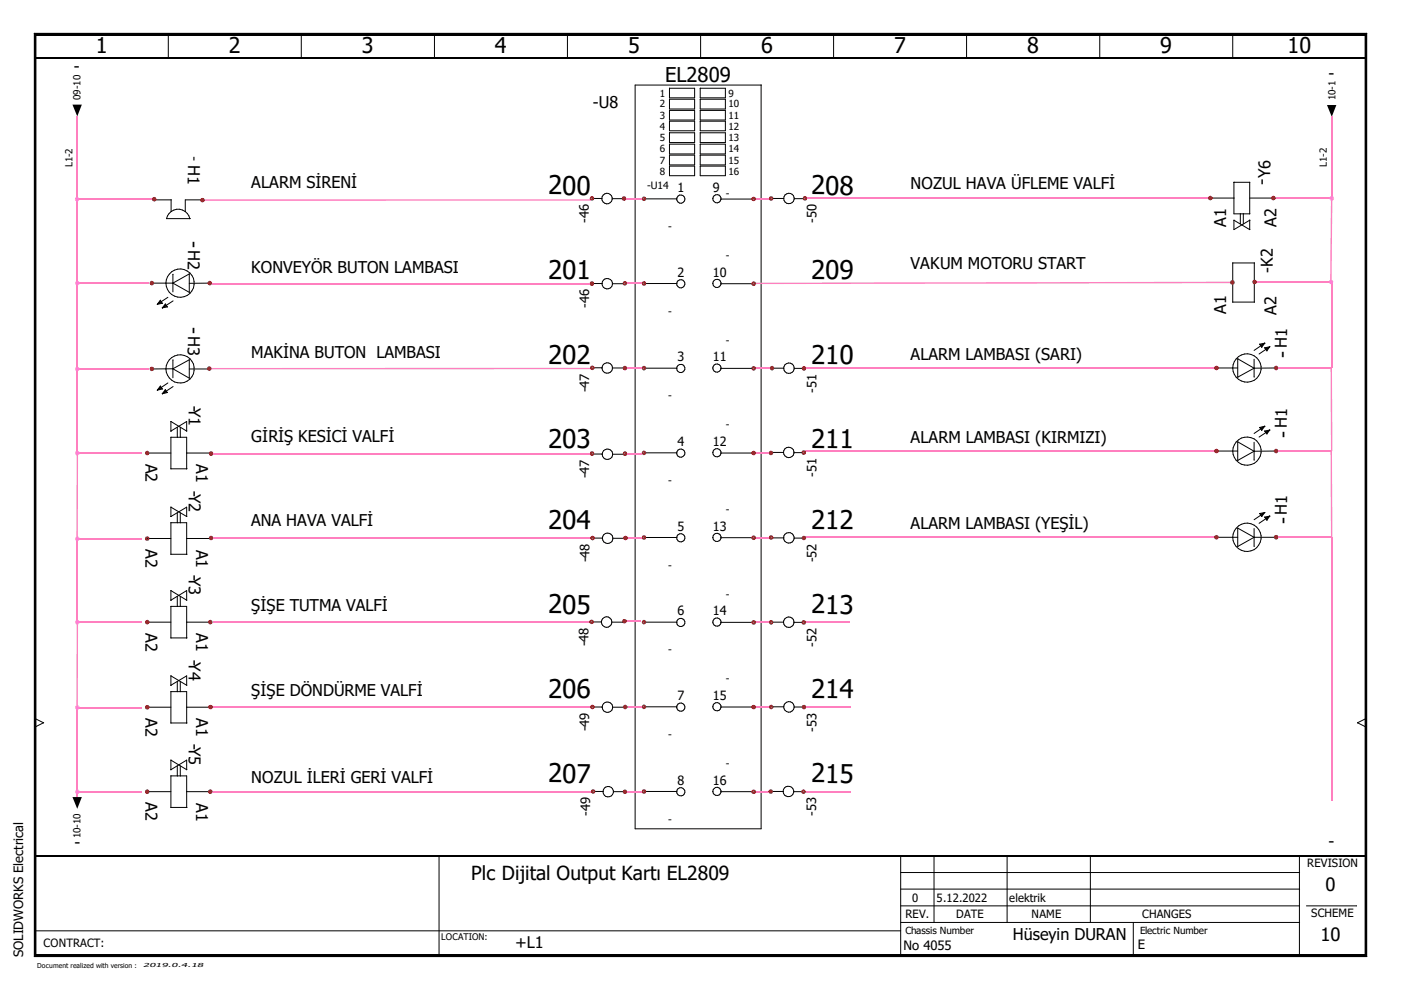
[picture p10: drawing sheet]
<svg xmlns="http://www.w3.org/2000/svg" width="297mm" height="210mm" viewBox="0 0 297 210" stroke-linecap="round" stroke-linejoin="round" font-family="sans-serif">
<path d="M.1 0h296.8v209.8h-296.8z" fill="none" stroke="#fff" stroke-width=".21"/>
<g fill="none" stroke="#000" stroke-width=".21">
<path d="M7.3 7.1l.3 .4zM7.3 7.1h282.5zM7.3 7.1v195.7zM7.3 7.1h282.5v195.7h-282.5zM7.6 7.5h281.8zM7.6 7.5v194.9zM7.6 7.5h281.8v194.9h-281.8zM35.7 7.2v5M63.9 7.2v5M92.2 7.2l-.1 5M120.4 7.2l-.1 5M148.6 7.2l-.1 5"/>
<path d="M161.4 18v157.7h-26.7v-157.7h26.7M176.8 7.2l-.1 5M205 7.2l-.1 5M233.2 7.2v5M261.4 7.2v5M289.4 7.5v194.9zM289.8 7.1l-.4 .4zM289.8 7.1v195.7zM136.7 42.2h6.8M143.5 42.2h.1M151.1 42.1h.1M152.8 42.2h6.8"/>
<path d="M136.7 78.1h6.8M136.7 60.1h6.8M143.5 78.1h.1M143.5 60.2h.1M151.1 78h.1M151.1 60.1h.1M152.8 78.1h6.8M152.8 60.2h6.8M136.7 96h6.8M143.5 96.1h.1M151.1 96h.1M152.8 96.1h6.8"/>
<path d="M136.7 114h6.8M143.5 114h.1M151.1 114h.1M152.8 114h6.8M136.7 131.9h6.8M143.5 132h.1M151.1 131.9h.1M152.8 132h6.8M7.4 154.1h.1M7.4 152.4l1.8 .8M9.2 153.2l-1.8 .9M9.2 153.2h.1"/>
<path d="M136.7 149.9h6.8M143.5 149.9h.1M151.1 149.9h.1M152.8 149.9h6.8M287.8 153.2h.1M287.8 153.2l1.8 .9M289.6 154.1h.1M289.6 152.4l-1.8 .8M136.7 167.8h6.8M143.5 167.9h.1M151.1 167.8h.1M152.8 167.9h6.8"/>
<path d="M7.4 197.4h183.6M93.1 181.5v21.1M191 195.6h84.5M191 192.1h84.5M191 188.5h84.5M191 185h84.5M191 181.5v21.1M198.1 181.5l-.1 14.1M213.6 181.5l-.1 14.1M231.2 181.5v14.1M240.3 195.6v7M275.5 181.5h.1"/>
<path d="M275.5 181.5v21.1M277 192.1h10.6M7.3 202.8h282.5zM7.6 202.4l-.3 .4zM7.6 202.4h281.8zM289.4 202.4l.4 .4z"/>
<circle cx="144.3" cy="42.2" r=".88"/>
<circle cx="152" cy="42.1" r=".88"/>
<circle cx="144.3" cy="78.1" r=".88"/>
<circle cx="144.3" cy="60.2" r=".88"/>
<circle cx="152" cy="78" r=".87"/>
<circle cx="152" cy="60.1" r=".88"/>
<circle cx="144.3" cy="96.1" r=".87"/>
<circle cx="152" cy="96" r=".87"/>
<circle cx="144.3" cy="114" r=".87"/>
<circle cx="152" cy="113.9" r=".87"/>
<circle cx="144.3" cy="132" r=".87"/>
<circle cx="152" cy="131.9" r=".88"/>
<circle cx="144.3" cy="149.9" r=".88"/>
<circle cx="152" cy="149.9" r=".88"/>
<circle cx="144.3" cy="167.9" r=".88"/>
<circle cx="152" cy="167.8" r=".88"/>
</g>
<path d="M7.3 7.3h282.5M7.3 202.6h282.5" fill="none" stroke="#000" stroke-width=".38"/>
<path d="M7.3 7.1l.3 .4zM289.8 7.1l-.4 .4zM7.6 202.4l-.3 .4zM289.4 202.4l.4 .4z" fill="#000"/>
<path d="M7.4 7.1v195.7M7.4 12.2h282.2M289.6 7.1v195.7M7.4 181.5h282.2" fill="none" stroke="#000" stroke-width=".34"/>
<path d="M16.2 167.9h.3v1.1h-.3z" fill-rule="evenodd" fill="#ff7fbf"/>
<g fill="none" stroke="#ff7fbf" stroke-width=".3">
<path d="M132.6 42.2h3.5M160.1 42.1h3.4M170.6 42.1h86.3M16.4 78.2v17.9M45.1 60.1h80.4M132.5 60h3.5M170.8 78h87.1M16.4 96.1h13.7M44.7 96.2h80.8M44.7 114.1h80.6M282.3 113.9v56M45.1 131.9h79.9"/>
<path d="M170.7 131.9h9.6M44.7 149.9h80.6M170.9 149.9h9.5M44.8 167.8h80.6M170.7 167.8h9.6"/>
</g>
<path d="M42.9 42.4h82.4M44.4 78.1h80.8" fill="none" stroke="#ff7fbf" stroke-width=".34"/>
<g fill="none" stroke="#000" stroke-width=".21">
<path d="M141.9 18.7h5.4v2h-5.4zM148.5 18.7h5.3v2h-5.3zM141.9 21h5.4v2.1h-5.4zM141.9 23.4h5.4v2h-5.4zM141.9 25.7h5.4v2h-5.4zM141.9 28.2h5.4v2h-5.4zM141.9 30.6h5.4v2h-5.4zM141.9 32.9h5.4v2.1h-5.4zM141.9 35.2h5.4v2.1h-5.4zM148.5 21h5.3v2.1h-5.3zM148.5 23.4h5.3v2h-5.3zM148.5 25.7h5.3v2h-5.3z"/>
<path d="M148.5 28.2h5.3v2h-5.3zM148.5 30.6h5.3v2h-5.3zM148.5 32.9h5.3v2.1h-5.3zM148.5 35.2h5.3v2.1h-5.3zM282.4 27.3h.1M125.8 42.1h1.8M127.6 42.1h.1M129.8 42.1h2.4M163.8 42.1h2.4M168.4 42.1h1.8M125.8 60.1h1.8M127.6 60.2h.1"/>
<path d="M129.8 60.2h2.4M16.4 167h.1"/>
<circle cx="128.7" cy="42.1" r="1.11"/>
<circle cx="167.3" cy="42.1" r="1.11"/>
<circle cx="128.7" cy="60.2" r="1.11"/>
</g>
<path d="M281.3 22.3h2l-.9 2.5zM15.4 169h2l-1 2.5z" fill="#000"/>
<path d="M160.1 59.9l101.2-.2v.3l-101.2 .2z" fill="#ff7fbf"/>
<g fill="none" stroke="#000" stroke-width=".21">
<path d="M265 38.7v6.6M265 38.7h-3.4v6.6h3.4M256.6 42h5.1M261.6 46.7v2l3.4-2M261.6 46.7h.1M261.6 46.7l3.4 2M263 45.3v2.2M263.6 45.3v2.2M265 42h5M265 46.7v2M265 46.7h.1M265 48.7h.1"/>
<path d="M265.9 55.8v8.3M266 55.8h-4.6v8.3h4.6M125.8 78h1.8M127.6 78h.1M129.9 78h2.3M163.8 78.1h2.4M168.4 78.1h1.8M125.9 96.3h1.8M127.7 96.3h.1M129.9 96.3h2.3M163.8 95.9h2.4M168.4 96h1.8"/>
<path d="M125.9 114.1h1.8M127.7 114.1h.1M129.9 114.1h2.4M163.8 114h2.4M168.4 114.1h1.8M125.7 131.9h1.8M129.7 131.9h2.4M163.8 131.9h2.4M168.4 132h1.8M125.9 149.9h1.8M127.7 149.9h.1M129.9 149.9h2.3"/>
<path d="M163.8 149.9h2.4M168.4 149.9h1.8M126 167.8h1.8M127.8 167.9h.1M130 167.9h2.4M163.7 167.8h2.4M168.3 167.9h1.8"/>
<circle cx="128.7" cy="78" r="1.11"/>
<circle cx="167.3" cy="78.1" r="1.11"/>
<circle cx="128.8" cy="96.3" r="1.11"/>
<circle cx="167.2" cy="95.9" r="1.11"/>
<circle cx="128.8" cy="114.1" r="1.11"/>
<circle cx="167.2" cy="114" r="1.12"/>
<circle cx="128.6" cy="131.9" r="1.11"/>
<circle cx="167.2" cy="131.9" r="1.1"/>
<circle cx="128.8" cy="150" r="1.11"/>
<circle cx="167.3" cy="149.9" r="1.11"/>
<circle cx="128.9" cy="167.8" r="1.11"/>
<circle cx="167.2" cy="167.8" r="1.12"/>
</g>
<g fill="none" stroke="#ff7fbf" stroke-width=".3">
<path d="M266 59.8h16.2M132.5 78h3.5M160 78.1h3.4M132.5 96.2h3.5M160.1 96h3.3M132.6 114.1h3.5M160.1 114h3.4M132.4 131.7h3.5M160.1 131.9h3.4M132.5 149.9h3.6M160.1 149.9h3.4M132.5 167.9h3.5"/>
<path d="M160.1 167.8h3.3"/>
</g>
<path d="M282.2 42h.3l-.2 17.8h-.3z" fill="#ff7fbf"/>
<g fill="none" stroke="#000" stroke-width=".21">
<path d="M16.4 27.2h.1M32.8 42.4h3.5M36.3 42.4v2.4M36.3 44.8l-.4 .5-.6 1.1h5M36.3 44.8a2.53 2.53 0 0 1 4 1.6M36.7 58.2v3.7M36.7 58.2h.1M40.1 58.1v3.9M40.1 58.1h.1M40.1 58.1l-3.4 1.9M42.8 42.4h-3.5v2.4M32.2 60h4.5"/>
<path d="M33.4 64.5h.1M34 63.7l-.6 .8M34 63.7h.1M34 63.7l.4 .6M34.4 65.3h.1M34.4 64.3h.1M34.4 64.3l-1 .2M35 64.5l-.6 .8M35 64.5h.1M35 64.5l.5 .6M35.2 78.2h.1M35.5 65.1h.1"/>
<path d="M35.5 65.1l-1.1 .2M35.6 63l-2.2 1.5M36.7 76.3v3.8M36.7 60l3.4 2M36.7 76.3h.1M36.7 78.2h-4.5M36.7 78.2h.1M36.7 78.2l3.4 2M36.7 63.8l-2.3 1.5M40.1 62h.1M40.1 76.3v3.9M40.1 76.3h.1"/>
<path d="M40.1 76.3l-3.4 1.9M40.1 78.2h4.6M44.7 60l-4.6 .1M257.9 78h4.5M262.4 76.1l3.5 2M262.4 76.1h.1M262.4 76.1v3.9M262.4 80h.1M265.9 76.2v3.7M265.9 78.1h.1M265.9 78.1l-3.5 1.9M267.1 73l.4 .6"/>
<path d="M267.1 73h.1M267.5 73.6h.1M268.1 72.8l-2.2 1.5M268.1 72.8h.1M268.1 72.8l-.6 .8M268.1 72.8l-1 .2M268.1 73.7l.5 .7M268.1 73.7h.1M268.6 74.4h.1M269.2 73.5l-.6 .9M269.2 73.5l-1.1 .2M269.2 73.5h.1"/>
<path d="M269.2 73.5l-2.2 1.6M270.4 78l-4.5 .1M31.2 96.1h5M33.4 82.7h.1M34 81.9l-.6 .8M34 81.9h.1M34 81.9l.4 .6M34.4 83.5h.1M34.4 82.5h.1M34.4 82.5l-1 .2M35 82.6l-.6 .9M35 82.6h.1"/>
<path d="M35 82.6l.5 .6M35.5 83.2h.1M35.5 83.2l-1.1 .3M35.6 81.2l-2.2 1.5M36.2 91.4h.1M36.2 91.4l3.4-2v2M36.2 92.7h3.4v6.7h-3.4zM36.2 89.4v2M36.2 89.4l3.4 2M36.2 89.4h.1M36.7 82l-2.3 1.5M37.6 90.6v2.1"/>
<path d="M38.2 90.6v2.1M39.6 91.4h.1M39.6 96.1h5M40.1 80.2h.1M257.9 95.6h4.5M262.4 93.7v3.9M262.4 93.7l3.5 2M262.4 93.7h.1M262.4 97.6h.1M265.9 93.8v3.7M265.9 95.7h.1M265.9 95.7l-3.5 1.9"/>
<path d="M267.1 90.6l.4 .6M267.1 90.6h.1M267.5 91.2h.1M268.1 90.4l-2.2 1.5M268.1 90.4h.1M268.1 90.4l-.6 .8M268.1 90.4l-1 .2M268.1 91.4l.5 .6M268.1 91.4h.1M268.6 92h.1M269.2 91.2l-.6 .8M269.2 91.2l-1.1 .2"/>
<path d="M269.2 91.2h.1M269.2 91.2l-2.2 1.5M270.4 95.6l-4.5 .1M31.2 114.2h5M36.2 109.5h.1M36.2 109.5l3.4-2v2M36.2 110.8h3.4v6.7h-3.4zM36.2 107.5v2M36.2 107.5l3.4 2M36.2 107.5h.1M37.6 108.7v2.1M38.2 108.7v2.1"/>
<path d="M39.6 109.5h.1M39.6 114.2h5M257.9 113.9h4.5M262.4 112v3.9M262.4 112l3.5 1.9M262.4 112h.1M262.4 115.9h.1M265.9 112.1v3.7M265.9 113.9h4.5M265.9 113.9l-3.5 2M267.1 108.9l.4 .6M267.1 108.9h.1"/>
<path d="M267.5 109.5h.1M268.1 108.7l-2.2 1.5M268.1 108.7h.1M268.1 108.7l-.6 .8M268.1 108.7l-1 .2M268.1 109.6l.5 .7M268.1 109.6h.1M268.6 110.3h.1M269.2 109.4l-.6 .9M269.2 109.4l-1.1 .2M269.2 109.4h.1M269.2 109.4l-2.2 1.6"/>
<path d="M31.2 131.9h5M36.2 127.3l3.4-2.1v2.1M36.2 128.6h3.4v6.7h-3.4zM36.2 125.2v2.1M36.2 127.3h.1M36.2 125.2l3.4 2.1M36.2 125.2h.1M37.6 126.4v2.2M38.2 126.4v2.2M39.6 131.9h5M39.6 127.3h.1M31.2 149.9h5"/>
<path d="M36.2 145.3l3.4-2v2M36.2 146.6h3.4v6.7h-3.4zM36.2 143.3v2M36.2 145.3h.1M36.2 143.3l3.4 2M36.2 143.3h.1M37.6 144.5v2.1M38.2 144.5v2.1M39.6 149.9h5M39.6 145.3h.1M31.2 167.9h5M36.2 163.2l3.4-2v2"/>
<path d="M36.2 164.5h3.4v6.7h-3.4zM36.2 161.2v2M36.2 163.2h.1M36.2 161.2l3.4 2M36.2 161.2h.1M37.6 162.4v2.1M38.2 162.4v2.1M39.6 167.9h5M39.6 163.2h.1"/>
<circle cx="38.2" cy="78.2" r="3"/>
<circle cx="38.2" cy="60" r="3"/>
<circle cx="264.4" cy="78" r="3"/>
<circle cx="264.4" cy="95.7" r="3"/>
<circle cx="264.4" cy="113.9" r="3"/>
</g>
<g fill="#000">
<path d="M15.4 22.2h2l-1 2.5zM34 63.7l.4 .6-.4 .1zM34 63.7v.7l-.6 .1zM35 64.5l.5 .6-.5 .1zM35 64.5v.7l-.6 .1zM267.1 73l.4-.1v.7zM267.5 72.9l.6-.1-.6 .8zM268.1 73.7h.5v.7zM268.6 73.7l.6-.2-.6 .9zM34 81.9l.4 .6-.4 .1zM34 81.9v.7l-.6 .1zM35 82.6l.5 .6-.5 .2z"/>
<path d="M35 82.6v.8l-.6 .1zM267.1 90.6l.4-.1v.7zM267.5 90.5l.6-.1-.6 .8zM268.1 91.4l.5-.1v.7zM268.6 91.3l.6-.1-.6 .8zM267.1 108.9l.4-.1v.7zM267.5 108.8l.6-.1-.6 .8zM268.1 109.6h.5v.7zM268.6 109.6l.6-.2-.6 .9z"/>
</g>
<g fill="none" stroke="#ff7fbf" stroke-width=".3">
<path d="M16.4 24.6v53.6M282.3 24.7v17.3M16.4 42.2h16.3M270.2 42.1h12M282.3 59.8v18.2M16.4 60h15.3M16.4 78.2h15.3M270.5 78h11.8M170.8 95.7h87.1M270.5 95.7h11.8M16.4 114.2v17.8M16.4 114.2h13.7"/>
<path d="M170.8 113.9h87.1M270.5 113.9h11.8M16.4 131.9h13.7M16.4 150v17.9M16.4 150h13.7M16.4 167.9h13.7"/>
</g>
<path d="M282.3 78v35.9" fill="none" stroke="#ff7fbf" stroke-width=".38"/>
<path d="M16.4 96.1v18.1M16.4 132v18" fill="none" stroke="#ff7fbf" stroke-width=".34"/>
<g fill="#ff7fdf">
<path d="M282.7 41.7l.2 .3h-.5z"/>
<path d="M282.4 41.6l.3 .1-.3 .3z"/>
<path d="M282 41.7l.4-.1v.4z"/>
<path d="M282 41.7l.3 .3h-.4z"/>
<path d="M281.9 42l.4 .1-.3 .3z"/>
<path d="M282.3 42.1l.1 .4-.4-.1z"/>
<path d="M282.4 42.1l.3 .3-.3 .1z"/>
<path d="M282.4 42h.5l-.2 .4z"/>
<path d="M282.2 59.7l.3-.3 .2 .4z"/>
<path d="M282.2 59.3l.3 .1-.3 .3z"/>
<path d="M281.9 59.4l.3-.1v.4z"/>
<path d="M281.9 59.4l.2 .4h-.4z"/>
<path d="M281.7 59.8h.4l-.2 .3z"/>
<path d="M282.1 59.8l.1 .5-.3-.2z"/>
<path d="M282.2 59.8l.3 .3-.3 .2z"/>
<path d="M282.2 59.8h.5l-.2 .3z"/>
</g>
<g fill="#a50000">
<path d="M270.6 113.9l.3-.4 .2 .4z"/>
<path d="M270.5 113.4l.4 .1-.3 .4z"/>
<path d="M270.2 113.5l.3-.1v.5z"/>
<path d="M270.2 113.5l.3 .4h-.5z"/>
<path d="M270 113.9l.5 .1-.3 .3z"/>
<path d="M270.5 114v.4l-.3-.1z"/>
<path d="M270.5 114l.4 .3-.4 .1z"/>
<path d="M270.6 113.9h.5l-.2 .4z"/>
<path d="M270.6 95.6l.3-.3 .2 .3z"/>
<path d="M270.5 95.1l.4 .2-.3 .3z"/>
<path d="M270.2 95.3l.3-.2v.5z"/>
<path d="M270.2 95.3l.3 .3h-.5z"/>
<path d="M270 95.6l.5 .1-.3 .3z"/>
<path d="M270.5 95.7v.4l-.3-.1z"/>
<path d="M270.5 95.7l.4 .3-.4 .1z"/>
<path d="M270.6 95.6h.5l-.2 .4z"/>
<path d="M270.6 78l.3-.3 .2 .3z"/>
<path d="M270.5 77.5l.4 .2-.3 .3z"/>
<path d="M270.2 77.7l.3-.2v.5z"/>
<path d="M270.2 77.7l.3 .3h-.5z"/>
<path d="M270 78l.5 .1-.3 .3z"/>
<path d="M270.5 78.1v.4l-.3-.1z"/>
<path d="M270.5 78.1l.4 .3-.4 .1z"/>
<path d="M270.6 78h.5l-.2 .4z"/>
<path d="M270 42l.3-.3 .2 .3z"/>
<path d="M270 41.5l.3 .2-.3 .3z"/>
<path d="M269.6 41.7l.4-.2v.5z"/>
<path d="M269.6 41.7l.3 .3h-.5z"/>
<path d="M269.4 42h.5l-.3 .3z"/>
<path d="M269.9 42l.1 .5-.4-.2z"/>
<path d="M270 42l.3 .3-.3 .2z"/>
<path d="M270 42h.5l-.2 .3z"/>
<path d="M266 59.7l.4-.3 .1 .4z"/>
<path d="M266 59.3l.4 .1-.4 .3z"/>
<path d="M265.6 59.4l.4-.1v.4z"/>
<path d="M265.6 59.4l.3 .4h-.4z"/>
<path d="M265.5 59.8h.5l-.4 .3z"/>
<path d="M265.6 60.1l.4-.3v.5z"/>
<path d="M266 59.8l.4 .3-.4 .2z"/>
<path d="M266 59.8h.5l-.1 .3z"/>
<path d="M261.7 59.5l.1 .4h-.4z"/>
<path d="M261.3 59.4l.4 .1-.4 .4z"/>
<path d="M260.9 59.5l.4-.1v.5z"/>
<path d="M260.9 59.5l.3 .4h-.4z"/>
<path d="M260.8 59.9h.5l-.4 .3z"/>
<path d="M260.9 60.2l.4-.3v.5z"/>
<path d="M261.3 59.9l.4 .3-.4 .2z"/>
<path d="M261.3 59.9h.5l-.1 .3z"/>
<path d="M257.9 113.9l.4-.3 .1 .3z"/>
<path d="M257.9 113.4l.4 .2-.4 .3z"/>
<path d="M257.6 113.6l.3-.2v.5z"/>
<path d="M257.6 113.6l.2 .3h-.4z"/>
<path d="M257.4 113.9l.5 .1-.3 .3z"/>
<path d="M257.6 114.3l.3-.3v.4z"/>
<path d="M257.9 114l.4 .3-.4 .1z"/>
<path d="M257.9 114l.5-.1-.1 .4z"/>
<path d="M257.9 95.6l.4-.3 .1 .3z"/>
<path d="M257.9 95.1l.4 .2-.4 .3z"/>
<path d="M257.6 95.3l.3-.2v.5z"/>
<path d="M257.6 95.3l.2 .3h-.4z"/>
<path d="M257.4 95.6l.5 .1-.3 .3z"/>
<path d="M257.6 96l.3-.3v.4z"/>
<path d="M257.9 95.7l.4 .3-.4 .1z"/>
<path d="M257.9 95.7l.5-.1-.1 .4z"/>
<path d="M257.9 78l.4-.3 .1 .3z"/>
<path d="M257.9 77.5l.4 .2-.4 .3z"/>
<path d="M257.6 77.7l.3-.2v.5z"/>
<path d="M257.6 77.7l.2 .3h-.4z"/>
<path d="M257.4 78l.5 .1-.3 .3z"/>
<path d="M257.6 78.4l.3-.3v.4z"/>
<path d="M257.9 78.1l.4 .3-.4 .1z"/>
<path d="M257.9 78.1l.5-.1-.1 .4z"/>
<path d="M256.7 42l.3-.3 .1 .3z"/>
<path d="M256.6 41.5l.4 .2-.3 .3z"/>
<path d="M256.2 41.7l.4-.2v.5z"/>
<path d="M256.2 41.7l.4 .3h-.5z"/>
<path d="M256.1 42h.5l-.4 .3z"/>
<path d="M256.2 42.3l.4-.3v.5z"/>
<path d="M256.6 42l.4 .3-.4 .2z"/>
<path d="M256.7 42h.4l-.1 .3z"/>
<path d="M170.7 42l.3-.3 .2 .4z"/>
<path d="M170.6 41.6l.4 .1-.3 .3z"/>
<path d="M170.3 41.7l.3-.1v.4z"/>
<path d="M170.3 41.7l.3 .4h-.4z"/>
<path d="M170.2 42.1h.4l-.3 .3z"/>
<path d="M170.3 42.4l.3-.3v.4z"/>
<path d="M170.6 42.1l.4 .3-.4 .1z"/>
<path d="M170.7 42.1h.5l-.2 .3z"/>
<path d="M170.5 78.1l.3-.3 .1 .3z"/>
<path d="M170.5 77.6l.3 .2-.3 .3z"/>
<path d="M170.1 77.8l.4-.2v.5z"/>
<path d="M170.1 77.8l.3 .3h-.4z"/>
<path d="M170 78.1h.4l-.3 .3z"/>
<path d="M170.1 78.4l.4-.3v.5z"/>
<path d="M170.5 78.1l.3 .3-.3 .2z"/>
<path d="M170.5 78.1h.4l-.1 .3z"/>
<path d="M170.5 149.9l.3-.3 .1 .3z"/>
<path d="M170.5 149.4l.3 .2-.3 .3z"/>
<path d="M170.1 149.6l.4-.2v.5z"/>
<path d="M170.1 149.6l.3 .3h-.4z"/>
<path d="M170 149.9h.4l-.3 .4z"/>
<path d="M170.4 149.9l.1 .5-.4-.1z"/>
<path d="M170.5 149.9l.3 .4-.3 .1z"/>
<path d="M170.5 149.9h.4l-.1 .4z"/>
<path d="M170.8 113.7l.1 .4h-.4z"/>
<path d="M170.4 113.6l.4 .1-.3 .3z"/>
<path d="M170.1 113.7l.3-.1v.4z"/>
<path d="M170.1 113.7l.3 .4h-.5z"/>
<path d="M169.9 114.1h.5l-.3 .3z"/>
<path d="M170.4 114.1v.5l-.3-.2z"/>
<path d="M170.4 114.1l.4 .3-.4 .2z"/>
<path d="M170.5 114.1h.4l-.1 .3z"/>
<path d="M170.4 95.9l.4-.3 .1 .4z"/>
<path d="M170.4 95.5l.4 .1-.4 .3z"/>
<path d="M170 95.6l.4-.1v.4z"/>
<path d="M170 95.6l.3 .4h-.4z"/>
<path d="M169.9 96h.5l-.4 .3z"/>
<path d="M170 96.3l.4-.3v.5z"/>
<path d="M170.4 96l.4 .3-.4 .2z"/>
<path d="M170.4 96h.5l-.1 .3z"/>
<path d="M170.4 131.9l.4-.3 .1 .4z"/>
<path d="M170.4 131.4l.4 .2-.4 .3z"/>
<path d="M170 131.6l.4-.2v.5z"/>
<path d="M170 131.6l.4 .3-.5 .1z"/>
<path d="M169.9 132h.5l-.4 .3z"/>
<path d="M170.4 132v.5l-.4-.2z"/>
<path d="M170.4 132l.4 .3-.4 .2z"/>
<path d="M170.4 132h.5l-.1 .3z"/>
<path d="M170.7 167.5l.2 .4h-.5z"/>
<path d="M170.3 167.3l.4 .2-.3 .3z"/>
<path d="M170 167.5l.3-.2v.5z"/>
<path d="M170 167.5l.3 .4h-.5z"/>
<path d="M169.8 167.9h.5l-.3 .3z"/>
<path d="M170.3 167.9v.5l-.3-.2z"/>
<path d="M170.3 167.9l.4 .3-.4 .2z"/>
<path d="M170.4 167.9h.5l-.2 .3z"/>
<path d="M163.7 78l.3-.3 .2 .4z"/>
<path d="M163.7 77.6l.3 .1-.3 .3z"/>
<path d="M163.3 77.7l.4-.1v.4z"/>
<path d="M163.3 77.7l.4 .3-.5 .1z"/>
<path d="M163.2 78.1h.5l-.4 .3z"/>
<path d="M163.3 78.4l.4-.3v.5z"/>
<path d="M163.7 78.1l.3 .3-.3 .2z"/>
<path d="M163.7 78.1h.5l-.2 .3z"/>
<path d="M163.6 42l.3-.3 .1 .4z"/>
<path d="M163.5 41.6l.4 .1-.3 .3z"/>
<path d="M163.1 41.7l.4-.1v.4z"/>
<path d="M163.1 41.7l.4 .4h-.5z"/>
<path d="M163 42.1h.5l-.4 .3z"/>
<path d="M163.1 42.4l.4-.3v.5z"/>
<path d="M163.5 42.1l.4 .3-.4 .2z"/>
<path d="M163.6 42.1h.4l-.1 .3z"/>
<path d="M163.5 149.9l.4-.3 .1 .3z"/>
<path d="M163.5 149.4l.4 .2-.4 .3z"/>
<path d="M163.1 149.6l.4-.2v.5z"/>
<path d="M163.1 149.6l.4 .3h-.5z"/>
<path d="M163 149.9h.5l-.4 .3z"/>
<path d="M163.1 150.2l.4-.3v.5z"/>
<path d="M163.5 149.9l.4 .3-.4 .2z"/>
<path d="M163.5 149.9h.5l-.1 .3z"/>
<path d="M163.5 113.9l.3-.3 .2 .4z"/>
<path d="M163.5 113.5l.3 .1-.3 .3z"/>
<path d="M163.1 113.6l.4-.1v.4z"/>
<path d="M163.1 113.6l.3 .4h-.4z"/>
<path d="M163 114h.4l-.3 .3z"/>
<path d="M163.4 114l.1 .5-.4-.2z"/>
<path d="M163.5 114l.3 .3-.3 .2z"/>
<path d="M163.5 114h.5l-.2 .3z"/>
<path d="M163.8 131.6l.2 .4h-.5z"/>
<path d="M163.5 131.4l.3 .2-.3 .3z"/>
<path d="M163.1 131.6l.4-.2v.5z"/>
<path d="M163.1 131.6l.3 .4h-.4z"/>
<path d="M163 132h.4l-.3 .3z"/>
<path d="M163.4 132l.1 .5-.4-.2z"/>
<path d="M163.5 132l.3 .3-.3 .2z"/>
<path d="M163.5 132h.5l-.2 .3z"/>
<path d="M163.5 96l.3-.3 .2 .3z"/>
<path d="M163.4 95.5l.4 .2-.3 .3z"/>
<path d="M163.1 95.7l.3-.2v.5z"/>
<path d="M163.1 95.7l.3 .3h-.4z"/>
<path d="M163 96l.4 .1-.3 .3z"/>
<path d="M163.4 96.1v.4l-.3-.1z"/>
<path d="M163.4 96.1l.4 .3-.4 .1z"/>
<path d="M163.5 96h.5l-.2 .4z"/>
<path d="M163.7 167.5l.2 .3h-.5z"/>
<path d="M163.4 167.3l.3 .2-.3 .3z"/>
<path d="M163.1 167.5l.3-.2v.5z"/>
<path d="M163.1 167.5l.3 .3h-.5z"/>
<path d="M162.9 167.8l.5 .1-.3 .3z"/>
<path d="M163.4 167.9v.4l-.3-.1z"/>
<path d="M163.4 167.9l.3 .3-.3 .1z"/>
<path d="M163.4 167.8h.5l-.2 .4z"/>
<path d="M159.8 167.9l.3-.4 .2 .4z"/>
<path d="M159.8 167.4l.3 .1-.3 .4z"/>
<path d="M159.4 167.5l.4-.1v.4z"/>
<path d="M159.4 167.5l.4 .4h-.5z"/>
<path d="M159.3 167.9h.5l-.4 .3z"/>
<path d="M159.8 167.9v.5l-.4-.2z"/>
<path d="M159.8 167.9l.3 .3-.3 .2z"/>
<path d="M159.8 167.9h.5l-.2 .3z"/>
<path d="M159.8 149.9l.3-.3 .2 .3z"/>
<path d="M159.8 149.4l.3 .2-.3 .3z"/>
<path d="M159.4 149.6l.4-.2v.5z"/>
<path d="M159.4 149.6l.4 .3h-.5z"/>
<path d="M159.3 149.9h.5l-.4 .4z"/>
<path d="M159.8 149.9v.5l-.4-.1z"/>
<path d="M159.8 149.9l.3 .4-.3 .1z"/>
<path d="M159.8 149.9h.5l-.2 .4z"/>
<path d="M159.8 131.9l.3-.3 .2 .4z"/>
<path d="M159.8 131.4l.3 .2-.3 .3z"/>
<path d="M159.4 131.6l.4-.2v.5z"/>
<path d="M159.4 131.6l.4 .3-.5 .1z"/>
<path d="M159.3 132h.5l-.4 .3z"/>
<path d="M159.8 132v.5l-.4-.2z"/>
<path d="M159.8 132l.3 .3-.3 .2z"/>
<path d="M159.8 132h.5l-.2 .3z"/>
<path d="M159.8 114l.3-.3 .2 .3z"/>
<path d="M159.8 113.5l.3 .2-.3 .3z"/>
<path d="M159.4 113.7l.4-.2v.5z"/>
<path d="M159.4 113.7l.4 .3h-.5z"/>
<path d="M159.3 114h.5l-.4 .3z"/>
<path d="M159.4 114.3l.4-.3v.5z"/>
<path d="M159.8 114l.3 .3-.3 .2z"/>
<path d="M159.8 114h.5l-.2 .3z"/>
<path d="M159.8 96l.3-.3 .2 .4z"/>
<path d="M159.8 95.5l.3 .2-.3 .3z"/>
<path d="M159.4 95.7l.4-.2v.5z"/>
<path d="M159.4 95.7l.4 .3-.5 .1z"/>
<path d="M159.3 96.1h.5l-.4 .3z"/>
<path d="M159.4 96.4l.4-.3v.5z"/>
<path d="M159.8 96.1l.3 .3-.3 .2z"/>
<path d="M159.8 96.1h.5l-.2 .3z"/>
<path d="M159.8 78.1l.3-.3 .2 .3z"/>
<path d="M159.8 77.6l.3 .2-.3 .3z"/>
<path d="M159.4 77.8l.4-.2v.5z"/>
<path d="M159.4 77.8l.4 .3h-.5z"/>
<path d="M159.3 78.1h.5l-.4 .3z"/>
<path d="M159.4 78.4l.4-.3v.5z"/>
<path d="M159.8 78.1l.3 .3-.3 .2z"/>
<path d="M159.8 78.1h.5l-.2 .3z"/>
<path d="M159.8 60.1l.3-.3 .2 .4z"/>
<path d="M159.8 59.6l.3 .2-.3 .3z"/>
<path d="M159.4 59.8l.4-.2v.5z"/>
<path d="M159.4 59.8l.3 .4h-.4z"/>
<path d="M159.3 60.2h.5l-.4 .3z"/>
<path d="M159.4 60.5l.4-.3v.5z"/>
<path d="M159.8 60.2l.3 .3-.3 .2z"/>
<path d="M159.8 60.2h.5l-.2 .3z"/>
<path d="M159.8 42.2l.3-.4 .2 .4z"/>
<path d="M159.8 41.7l.3 .1-.3 .4z"/>
<path d="M159.4 41.8l.4-.1v.5z"/>
<path d="M159.4 41.8l.3 .4h-.4z"/>
<path d="M159.3 42.2h.5l-.4 .3z"/>
<path d="M159.4 42.5l.4-.3v.5z"/>
<path d="M159.8 42.2l.3 .3-.3 .2z"/>
<path d="M159.8 42.2h.5l-.2 .3z"/>
<path d="M136.6 167.8l.3-.3 .1 .3z"/>
<path d="M136.5 167.3l.4 .2-.3 .3z"/>
<path d="M136.2 167.5l.3-.2v.5z"/>
<path d="M136.2 167.5l.3 .3h-.4z"/>
<path d="M136.1 167.8l.4 .1-.3 .3z"/>
<path d="M136.5 167.9v.4l-.3-.1z"/>
<path d="M136.5 167.9l.4 .3-.4 .1z"/>
<path d="M136.6 167.8h.4l-.1 .4z"/>
<path d="M136.6 149.8l.3-.3 .1 .4z"/>
<path d="M136.5 149.4l.4 .1-.3 .3z"/>
<path d="M136.2 149.5l.3-.1v.4z"/>
<path d="M136.2 149.5l.3 .4h-.4z"/>
<path d="M136.1 149.9h.4l-.3 .3z"/>
<path d="M136.5 149.9v.5l-.3-.2z"/>
<path d="M136.5 149.9l.4 .3-.4 .2z"/>
<path d="M136.6 149.9h.4l-.1 .3z"/>
<path d="M136.6 131.9l.3-.3 .1 .3z"/>
<path d="M136.5 131.4l.4 .2-.3 .3z"/>
<path d="M136.2 131.6l.3-.2v.5z"/>
<path d="M136.2 131.6l.3 .3h-.4z"/>
<path d="M136.1 131.9l.4 .1-.3 .2z"/>
<path d="M136.5 132v.4l-.3-.2z"/>
<path d="M136.5 132l.4 .2-.4 .2z"/>
<path d="M136.6 131.9h.4l-.1 .3z"/>
<path d="M136.6 113.9l.3-.3 .1 .4z"/>
<path d="M136.5 113.5l.4 .1-.3 .3z"/>
<path d="M136.2 113.6l.3-.1v.4z"/>
<path d="M136.2 113.6l.3 .4h-.4z"/>
<path d="M136.1 114h.4l-.3 .3z"/>
<path d="M136.5 114v.5l-.3-.2z"/>
<path d="M136.5 114l.4 .3-.4 .2z"/>
<path d="M136.6 114h.4l-.1 .3z"/>
<path d="M136.6 96l.3-.3 .1 .3z"/>
<path d="M136.5 95.5l.4 .2-.3 .3z"/>
<path d="M136.2 95.7l.3-.2v.5z"/>
<path d="M136.2 95.7l.3 .3h-.4z"/>
<path d="M136.1 96l.4 .1-.3 .3z"/>
<path d="M136.5 96.1v.4l-.3-.1z"/>
<path d="M136.5 96.1l.4 .3-.4 .1z"/>
<path d="M136.6 96h.4l-.1 .4z"/>
<path d="M136.6 78l.3-.3 .1 .4z"/>
<path d="M136.5 77.6l.4 .1-.3 .3z"/>
<path d="M136.2 77.7l.3-.1v.4z"/>
<path d="M136.2 77.7l.3 .4h-.4z"/>
<path d="M136.1 78.1h.4l-.3 .3z"/>
<path d="M136.5 78.1v.5l-.3-.2z"/>
<path d="M136.5 78.1l.4 .3-.4 .2z"/>
<path d="M136.6 78.1h.4l-.1 .3z"/>
<path d="M136.6 60.1l.3-.4 .1 .4z"/>
<path d="M136.5 59.6l.4 .1-.3 .4z"/>
<path d="M136.2 59.7l.3-.1v.5z"/>
<path d="M136.2 59.7l.3 .4h-.4z"/>
<path d="M136.1 60.1h.4l-.3 .4z"/>
<path d="M136.5 60.1v.5l-.3-.1z"/>
<path d="M136.5 60.2l.4 .3-.4 .1z"/>
<path d="M136.6 60.1h.4l-.1 .4z"/>
<path d="M136.6 42.1l.3-.3 .1 .4z"/>
<path d="M136.5 41.7l.4 .1-.3 .3z"/>
<path d="M136.2 41.8l.3-.1v.4z"/>
<path d="M136.2 41.8l.3 .4h-.4z"/>
<path d="M136.1 42.2h.4l-.3 .3z"/>
<path d="M136.5 42.2v.4l-.3-.1z"/>
<path d="M136.5 42.2l.4 .3-.4 .1z"/>
<path d="M136.6 42.2h.4l-.1 .3z"/>
<path d="M132.6 114l.4-.3 .1 .3z"/>
<path d="M132.6 113.6l.4 .1-.4 .3z"/>
<path d="M132.2 113.7l.4-.1v.4z"/>
<path d="M132.2 113.7l.4 .3h-.5z"/>
<path d="M132.1 114l.5 .1-.4 .3z"/>
<path d="M132.6 114.1v.5l-.4-.2z"/>
<path d="M132.6 114.1l.4 .3-.4 .2z"/>
<path d="M132.6 114.1l.5-.1-.1 .4z"/>
<path d="M132.6 149.9l.3-.3 .2 .3z"/>
<path d="M132.5 149.4l.4 .2-.3 .3z"/>
<path d="M132.2 149.6l.3-.2v.5z"/>
<path d="M132.2 149.6l.3 .3h-.5z"/>
<path d="M132 149.9h.5l-.3 .3z"/>
<path d="M132.5 149.9v.5l-.3-.2z"/>
<path d="M132.5 149.9l.4 .3-.4 .2z"/>
<path d="M132.6 149.9h.5l-.2 .3z"/>
<path d="M132.5 96.1l.4-.3 .1 .4z"/>
<path d="M132.5 95.7l.4 .1-.4 .3z"/>
<path d="M132.2 95.8l.3-.1v.4z"/>
<path d="M132.2 95.8l.3 .4h-.5z"/>
<path d="M132 96.2h.5l-.3 .4z"/>
<path d="M132.5 96.2v.5l-.3-.1z"/>
<path d="M132.5 96.2l.4 .4-.4 .1z"/>
<path d="M132.5 96.2h.5l-.1 .4z"/>
<path d="M132.8 167.5l.2 .4h-.5z"/>
<path d="M132.5 167.4l.3 .1-.3 .4z"/>
<path d="M132.2 167.5l.3-.1v.4z"/>
<path d="M132.2 167.5l.3 .4h-.5z"/>
<path d="M132 167.9h.5l-.3 .3z"/>
<path d="M132.5 167.9v.5l-.3-.2z"/>
<path d="M132.5 167.9l.3 .3-.3 .2z"/>
<path d="M132.5 167.9h.5l-.2 .3z"/>
<path d="M132.5 78l.3-.3 .2 .4z"/>
<path d="M132.5 77.6l.3 .1-.3 .3z"/>
<path d="M132.1 77.7l.4-.1v.4z"/>
<path d="M132.1 77.7l.3 .4h-.4z"/>
<path d="M132 78.1h.5l-.4 .3z"/>
<path d="M132.5 78.1v.4l-.4-.1z"/>
<path d="M132.5 78.1l.3 .3-.3 .1z"/>
<path d="M132.5 78.1h.5l-.2 .3z"/>
<path d="M132.5 60l.3-.3 .2 .4z"/>
<path d="M132.5 59.6l.3 .1-.3 .3z"/>
<path d="M132.1 59.7l.4-.1v.4z"/>
<path d="M132.1 59.7l.3 .4h-.4z"/>
<path d="M132 60.1h.4l-.3 .3z"/>
<path d="M132.4 60.1l.1 .5-.4-.2z"/>
<path d="M132.5 60.1l.3 .3-.3 .2z"/>
<path d="M132.5 60.1h.5l-.2 .3z"/>
<path d="M132.4 131.7l.4-.3 .1 .3z"/>
<path d="M132.4 131.2l.4 .2-.4 .3z"/>
<path d="M132 131.4l.4-.2v.5z"/>
<path d="M132 131.4l.4 .3h-.5z"/>
<path d="M131.9 131.7h.5l-.4 .4z"/>
<path d="M132.4 131.7v.5l-.4-.1z"/>
<path d="M132.4 131.8l.4 .3-.4 .1z"/>
<path d="M132.4 131.7h.5l-.1 .4z"/>
<path d="M132.3 42.1l.4-.4 .1 .4z"/>
<path d="M132.3 41.6l.4 .1-.4 .4z"/>
<path d="M131.9 41.7l.4-.1v.4z"/>
<path d="M131.9 41.7l.3 .4h-.4z"/>
<path d="M131.8 42.1h.4l-.3 .4z"/>
<path d="M132.2 42.1l.1 .5-.4-.1z"/>
<path d="M132.3 42.1l.4 .4-.4 .1z"/>
<path d="M132.3 42.1h.5l-.1 .4z"/>
<path d="M125.8 167.8l.3-.3 .2 .3z"/>
<path d="M125.8 167.3l.3 .2-.3 .3z"/>
<path d="M125.4 167.5l.4-.2v.5z"/>
<path d="M125.4 167.5l.3 .3h-.4z"/>
<path d="M125.3 167.8l.4 .1-.3 .2z"/>
<path d="M125.7 167.9l.1 .4-.4-.2z"/>
<path d="M125.8 167.9l.3 .2-.3 .2z"/>
<path d="M125.8 167.8h.5l-.2 .3z"/>
<path d="M126 113.7l.1 .4h-.4z"/>
<path d="M125.6 113.6l.4 .1-.3 .3z"/>
<path d="M125.3 113.7l.3-.1v.4z"/>
<path d="M125.3 113.7l.3 .4h-.5z"/>
<path d="M125.1 114.1h.5l-.3 .3z"/>
<path d="M125.6 114.1v.5l-.3-.2z"/>
<path d="M125.6 114.1l.4 .3-.4 .2z"/>
<path d="M125.7 114.1h.4l-.1 .3z"/>
<path d="M125.9 149.5l.2 .4h-.5z"/>
<path d="M125.6 149.4l.3 .1-.3 .4z"/>
<path d="M125.3 149.5l.3-.1v.5z"/>
<path d="M125.3 149.5l.3 .4h-.5z"/>
<path d="M125.1 149.9h.5l-.3 .3z"/>
<path d="M125.6 149.9v.5l-.3-.2z"/>
<path d="M125.6 149.9l.3 .3-.3 .2z"/>
<path d="M125.6 149.9h.5l-.2 .3z"/>
<path d="M125.6 77.9l.3-.3 .2 .4z"/>
<path d="M125.6 77.5l.3 .1-.3 .3z"/>
<path d="M125.2 77.6l.4-.1v.4z"/>
<path d="M125.2 77.6l.4 .3-.5 .1z"/>
<path d="M125.1 78h.5l-.4 .3z"/>
<path d="M125.2 78.3l.4-.3v.5z"/>
<path d="M125.6 78l.3 .3-.3 .2z"/>
<path d="M125.6 78h.5l-.2 .3z"/>
<path d="M125.6 96.1l.3-.3 .1 .4z"/>
<path d="M125.5 95.7l.4 .1-.3 .3z"/>
<path d="M125.2 95.8l.3-.1v.4z"/>
<path d="M125.2 95.8l.3 .4h-.5z"/>
<path d="M125 96.2h.5l-.3 .3z"/>
<path d="M125.2 96.5l.3-.3v.5z"/>
<path d="M125.5 96.2l.4 .3-.4 .2z"/>
<path d="M125.6 96.2h.4l-.1 .3z"/>
<path d="M125.9 41.7l.1 .4h-.4z"/>
<path d="M125.5 41.6l.4 .1-.3 .3z"/>
<path d="M125.2 41.7l.3-.1v.4z"/>
<path d="M125.2 41.7l.3 .4h-.5z"/>
<path d="M125 42.1h.5l-.3 .3z"/>
<path d="M125.5 42.1v.4l-.3-.1z"/>
<path d="M125.5 42.1l.4 .3-.4 .1z"/>
<path d="M125.6 42.1h.4l-.1 .3z"/>
<path d="M125.5 60.1l.4-.3 .1 .3z"/>
<path d="M125.5 59.6l.4 .2-.4 .3z"/>
<path d="M125.1 59.8l.4-.2v.5z"/>
<path d="M125.1 59.8l.3 .3h-.4z"/>
<path d="M125 60.1l.5 .1-.4 .3z"/>
<path d="M125.5 60.2v.4l-.4-.1z"/>
<path d="M125.5 60.2l.4 .3-.4 .1z"/>
<path d="M125.5 60.2l.5-.1-.1 .4z"/>
<path d="M125.8 131.5l.1 .3h-.4z"/>
<path d="M125.4 131.4l.4 .1-.3 .3z"/>
<path d="M125.1 131.5l.3-.1v.4z"/>
<path d="M125.1 131.5l.3 .3h-.5z"/>
<path d="M124.9 131.8l.5 .1-.3 .3z"/>
<path d="M125.4 131.9v.4l-.3-.1z"/>
<path d="M125.5 131.9l.3 .3-.4 .1z"/>
<path d="M125.5 131.8h.4l-.1 .4z"/>
<path d="M44.8 96.1l.3-.3 .2 .4z"/>
<path d="M44.7 95.7l.4 .1-.3 .3z"/>
<path d="M44.4 95.8l.3-.1v.4z"/>
<path d="M44.4 95.8l.3 .4h-.4z"/>
<path d="M44.3 96.2h.4l-.3 .3z"/>
<path d="M44.4 96.5l.3-.3v.5z"/>
<path d="M44.7 96.2l.4 .3-.4 .2z"/>
<path d="M44.8 96.2h.5l-.2 .3z"/>
<path d="M44.8 114l.3-.3 .2 .3z"/>
<path d="M44.7 113.6l.4 .1-.3 .3z"/>
<path d="M44.4 113.7l.3-.1v.4z"/>
<path d="M44.4 113.7l.3 .3h-.4z"/>
<path d="M44.3 114l.4 .1-.3 .3z"/>
<path d="M44.7 114.1v.5l-.3-.2z"/>
<path d="M44.8 114.1l.3 .3-.4 .2z"/>
<path d="M44.8 114.1l.5-.1-.2 .4z"/>
<path d="M45 149.6l.1 .3h-.4z"/>
<path d="M44.7 149.4l.3 .2-.3 .3z"/>
<path d="M44.3 149.6l.4-.2v.5z"/>
<path d="M44.3 149.6l.3 .3h-.4z"/>
<path d="M44.2 149.9h.4l-.3 .4z"/>
<path d="M44.6 149.9l.1 .5-.4-.1z"/>
<path d="M44.7 149.9l.3 .4-.3 .1z"/>
<path d="M44.7 149.9h.4l-.1 .4z"/>
<path d="M44.6 167.8l.4-.3 .1 .4z"/>
<path d="M44.6 167.3l.4 .2-.4 .3z"/>
<path d="M44.2 167.5l.4-.2v.5z"/>
<path d="M44.2 167.5l.3 .4h-.4z"/>
<path d="M44.1 167.9h.4l-.3 .3z"/>
<path d="M44.5 167.9l.1 .5-.4-.2z"/>
<path d="M44.6 167.9l.4 .3-.4 .2z"/>
<path d="M44.6 167.9h.5l-.1 .3z"/>
<path d="M44.6 131.9l.4-.3 .1 .3z"/>
<path d="M44.6 131.4l.4 .2-.4 .3z"/>
<path d="M44.2 131.6l.4-.2v.5z"/>
<path d="M44.2 131.6l.3 .3h-.4z"/>
<path d="M44.1 131.9l.4 .1-.3 .2z"/>
<path d="M44.5 132l.1 .4-.4-.2z"/>
<path d="M44.6 132l.4 .2-.4 .2z"/>
<path d="M44.6 131.9h.5l-.1 .3z"/>
<path d="M44.5 60l.3-.3 .2 .3z"/>
<path d="M44.5 59.5l.3 .2-.3 .3z"/>
<path d="M44.1 59.7l.4-.2v.5z"/>
<path d="M44.1 59.7l.3 .3h-.4z"/>
<path d="M44 60l.4 .1-.3 .3z"/>
<path d="M44.1 60.4l.4-.3v.4z"/>
<path d="M44.5 60.1l.3 .3-.3 .1z"/>
<path d="M44.5 60h.5l-.2 .4z"/>
<path d="M44.4 78.1l.3-.3 .2 .3z"/>
<path d="M44.4 77.6l.3 .2-.3 .3z"/>
<path d="M44 77.8l.4-.2v.5z"/>
<path d="M44 77.8l.4 .3h-.5z"/>
<path d="M43.9 78.1l.5 .1-.4 .3z"/>
<path d="M44 78.5l.4-.3v.5z"/>
<path d="M44.4 78.2l.3 .3-.3 .2z"/>
<path d="M44.4 78.1h.5l-.2 .4z"/>
<path d="M43.3 42.1l.1 .3h-.4z"/>
<path d="M42.9 42l.4 .1-.3 .3z"/>
<path d="M42.6 42.1l.3-.1v.4z"/>
<path d="M42.6 42.1l.3 .3h-.5z"/>
<path d="M42.4 42.4l.5 .1-.3 .3z"/>
<path d="M42.9 42.5v.4l-.3-.1z"/>
<path d="M42.9 42.5l.4 .3-.4 .1z"/>
<path d="M43 42.4h.4l-.1 .4z"/>
<path d="M32.7 42.2l.4-.3 .1 .3z"/>
<path d="M32.7 41.7l.4 .2-.4 .3z"/>
<path d="M32.3 41.9l.4-.2v.5z"/>
<path d="M32.3 41.9l.4 .3h-.5z"/>
<path d="M32.2 42.2l.5 .1-.4 .3z"/>
<path d="M32.3 42.6l.4-.3v.5z"/>
<path d="M32.7 42.3l.4 .3-.4 .2z"/>
<path d="M32.7 42.3l.5-.1-.1 .4z"/>
<path d="M32.2 78.2l.4-.3 .1 .3z"/>
<path d="M32.2 77.7l.4 .2-.4 .3z"/>
<path d="M31.8 77.9l.4-.2-.1 .5z"/>
<path d="M31.8 77.9l.3 .3h-.4z"/>
<path d="M31.7 78.2h.4l-.3 .4z"/>
<path d="M32.1 78.2l.1 .5-.4-.1z"/>
<path d="M32.2 78.2l.4 .4-.4 .1z"/>
<path d="M32.2 78.2h.5l-.1 .4z"/>
<path d="M32.2 60l.4-.3 .1 .3z"/>
<path d="M32.2 59.5l.4 .2-.4 .3z"/>
<path d="M31.8 59.7l.4-.2v.5z"/>
<path d="M31.8 59.7l.3 .3h-.4z"/>
<path d="M31.7 60l.4 .1-.3 .3z"/>
<path d="M32.1 60.1l.1 .4-.4-.1z"/>
<path d="M32.2 60.1l.4 .3-.4 .1z"/>
<path d="M32.2 60h.5l-.1 .4z"/>
<path d="M31.3 167.8l.3-.3 .1 .4z"/>
<path d="M31.2 167.3l.4 .2-.3 .3z"/>
<path d="M30.9 167.5l.3-.2v.5z"/>
<path d="M30.9 167.5l.3 .4h-.5z"/>
<path d="M30.7 167.9h.5l-.3 .3z"/>
<path d="M30.9 168.2l.3-.3v.5z"/>
<path d="M31.2 167.9l.4 .3-.4 .2z"/>
<path d="M31.3 167.9h.4l-.1 .3z"/>
<path d="M31.6 149.6l.1 .3h-.4z"/>
<path d="M31.2 149.5l.4 .1-.3 .3z"/>
<path d="M30.9 149.6l.3-.1v.4z"/>
<path d="M30.9 149.6l.3 .3h-.5z"/>
<path d="M30.7 149.9l.5 .1-.3 .3z"/>
<path d="M31.2 150v.5l-.3-.2z"/>
<path d="M31.2 150l.4 .3-.4 .2z"/>
<path d="M31.3 149.9h.4l-.1 .4z"/>
<path d="M31.3 131.9l.3-.3 .1 .3z"/>
<path d="M31.2 131.4l.4 .2-.3 .3z"/>
<path d="M30.9 131.6l.3-.2v.5z"/>
<path d="M30.9 131.6l.3 .3h-.5z"/>
<path d="M30.7 131.9l.5 .1-.3 .2z"/>
<path d="M30.9 132.2l.3-.2v.4z"/>
<path d="M31.2 132l.4 .2-.4 .2z"/>
<path d="M31.3 131.9h.4l-.1 .3z"/>
<path d="M31.3 114.1l.3-.3 .1 .4z"/>
<path d="M31.2 113.7l.4 .1-.3 .3z"/>
<path d="M30.9 113.8l.3-.1v.4z"/>
<path d="M30.9 113.8l.3 .4h-.5z"/>
<path d="M30.7 114.2h.5l-.3 .4z"/>
<path d="M31.2 114.2v.5l-.3-.1z"/>
<path d="M31.2 114.2l.4 .4-.4 .1z"/>
<path d="M31.3 114.2h.4l-.1 .4z"/>
<path d="M31.3 96l.3-.3 .1 .4z"/>
<path d="M31.2 95.5l.4 .2-.3 .3z"/>
<path d="M30.9 95.7l.3-.2v.5z"/>
<path d="M30.9 95.7l.3 .4h-.5z"/>
<path d="M30.7 96.1h.5l-.3 .3z"/>
<path d="M30.9 96.4l.3-.3v.5z"/>
<path d="M31.2 96.1l.4 .3-.4 .2z"/>
<path d="M31.3 96.1h.4l-.1 .3z"/>
</g>
<g fill="#ff7fdf">
<path d="M16.8 167.5l.1 .4h-.4z"/>
<path d="M16.4 167.4l.4 .1-.3 .4z"/>
<path d="M16 167.5l.4-.1v.4z"/>
<path d="M16 167.5l.4 .4h-.5z"/>
<path d="M15.9 167.9h.5l-.4 .3z"/>
<path d="M16.4 167.9v.5l-.4-.2z"/>
<path d="M16.4 167.9l.4 .3-.4 .2z"/>
<path d="M16.5 167.9h.4l-.1 .3z"/>
<path d="M16.5 149.9l.3-.3 .1 .4z"/>
<path d="M16.4 149.5l.4 .1-.3 .3z"/>
<path d="M16 149.6l.4-.1v.4z"/>
<path d="M16 149.6l.4 .4h-.5z"/>
<path d="M15.9 150h.5l-.4 .3z"/>
<path d="M16 150.3l.4-.3v.5z"/>
<path d="M16.4 150l.4 .3-.4 .2z"/>
<path d="M16.5 150h.4l-.1 .3z"/>
<path d="M16.8 131.6l.1 .4h-.4z"/>
<path d="M16.4 131.4l.4 .2-.3 .3z"/>
<path d="M16 131.6l.4-.2v.5z"/>
<path d="M16 131.6l.4 .4h-.5z"/>
<path d="M15.9 132h.5l-.4 .3z"/>
<path d="M16.4 132v.4l-.4-.1z"/>
<path d="M16.4 132l.4 .3-.4 .1z"/>
<path d="M16.5 132h.4l-.1 .3z"/>
<path d="M16.8 113.9l.1 .3h-.4z"/>
<path d="M16.4 113.7l.4 .2-.3 .3z"/>
<path d="M16 113.9l.4-.2v.5z"/>
<path d="M16 113.9l.4 .3h-.5z"/>
<path d="M15.9 114.2l.5 .1-.4 .3z"/>
<path d="M16 114.6l.4-.3v.4z"/>
<path d="M16.4 114.3l.4 .3-.4 .1z"/>
<path d="M16.5 114.2h.4l-.1 .4z"/>
<path d="M16.8 95.7l.1 .4h-.4z"/>
<path d="M16.4 95.6l.4 .1-.3 .4z"/>
<path d="M16 95.7l.4-.1v.4z"/>
<path d="M16 95.7l.4 .4h-.5z"/>
<path d="M15.9 96.1h.5l-.4 .3z"/>
<path d="M16.4 96.1v.5l-.4-.2z"/>
<path d="M16.5 96.1l.3 .3-.4 .2z"/>
<path d="M16.5 96.1h.4l-.1 .3z"/>
<path d="M16.5 78.2l.3-.3 .1 .3z"/>
<path d="M16.4 77.7l.4 .2-.3 .3z"/>
<path d="M16 77.9l.4-.2v.5z"/>
<path d="M16 77.9l.4 .3h-.5z"/>
<path d="M15.9 78.2l.5 .1-.4 .3z"/>
<path d="M16 78.6l.4-.3v.4z"/>
<path d="M16.4 78.3l.4 .3-.4 .1z"/>
<path d="M16.5 78.2h.4l-.1 .4z"/>
<path d="M16.8 59.7l.1 .3h-.4z"/>
<path d="M16.4 59.6l.4 .1-.3 .3z"/>
<path d="M16 59.7l.4-.1v.4z"/>
<path d="M16 59.7l.4 .3h-.5z"/>
<path d="M15.9 60l.5 .1-.4 .3z"/>
<path d="M16.4 60.1v.4l-.4-.1z"/>
<path d="M16.4 60.1l.4 .3-.4 .1z"/>
<path d="M16.5 60h.4l-.1 .4z"/>
<path d="M16.4 42.2l.3-.3 .1 .3z"/>
<path d="M16.4 41.7l.3 .2-.3 .3z"/>
<path d="M16 41.9l.4-.2v.5z"/>
<path d="M16 41.9l.3 .3h-.4z"/>
<path d="M15.9 42.2l.4 .1-.3 .3z"/>
<path d="M16 42.6l.4-.3v.5z"/>
<path d="M16.4 42.3l.3 .3-.3 .2z"/>
<path d="M16.4 42.3l.4-.1-.1 .4z"/>
</g>
<g font-size="5.5">
<text x="116.2" y="41.2" transform="rotate(1 116.2 41.2)">200</text>
<text x="172" y="41.2" transform="rotate(1 172 41.2)">208</text>
<text x="116.2" y="59.1" transform="rotate(1 116.2 59.1)">201</text>
<text x="172" y="59.1" transform="rotate(1 172 59.1)">209</text>
<text x="116.2" y="77.1" transform="rotate(1 116.2 77.1)">202</text>
<text x="172" y="77.1" transform="rotate(1 172 77.1)">210</text>
<text x="116.2" y="95" transform="rotate(1 116.2 95)">203</text>
<text x="172" y="95" transform="rotate(1 172 95)">211</text>
<text x="116.2" y="112.1" transform="rotate(1 116.2 112.1)">204</text>
<text x="172" y="112.1" transform="rotate(1 172 112.1)">212</text>
<text x="116.2" y="130" transform="rotate(1 116.2 130)">205</text>
<text x="172" y="130" transform="rotate(1 172 130)">213</text>
<text x="116.2" y="148" transform="rotate(1 116.2 148)">206</text>
<text x="172" y="148" transform="rotate(1 172 148)">214</text>
<text x="116.2" y="165.9" transform="rotate(1 116.2 165.9)">207</text>
<text x="172" y="165.9" transform="rotate(1 172 165.9)">215</text>
</g>
<g font-size="4.6">
<text x="20.3" y="11.3">1</text>
<text x="48.5" y="11.3">2</text>
<text x="76.7" y="11.3">3</text>
<text x="104.9" y="11.3">4</text>
<text x="133.2" y="11.3">5</text>
<text x="161.4" y="11.3">6</text>
<text x="189.6" y="11.3">7</text>
<text x="217.8" y="11.3">8</text>
<text x="246" y="11.3">9</text>
<text x="273" y="11.3">10</text>
</g>
<text font-size="4.3" x="141.1" y="17.3">EL2809</text>
<g font-size="4.1">
<text x="42.4" y="52.7" transform="rotate(-90 42.4 52.7)">-</text>
<text x="42.4" y="70.8" transform="rotate(-90 42.4 70.8)">-</text>
<text x="273.3" y="76" transform="rotate(-90 273.3 76)">-</text>
<text x="273.5" y="92.8" transform="rotate(-90 273.5 92.8)">-</text>
<text x="273.5" y="111.1" transform="rotate(-90 273.5 111.1)">-</text>
<text x="99.9" y="186.6">Plc Dijital Output Kartı EL2809</text>
</g>
<g font-size="3.9">
<text x="281" y="188.8">0</text>
<text x="279.9" y="199.4">10</text>
</g>
<g font-size="3.7">
<text x="268.8" y="39.2" transform="rotate(-90 268.8 39.2)">-</text>
<text x="42.4" y="87.3" transform="rotate(-90 42.4 87.3)">-</text>
<text x="42.4" y="105.4" transform="rotate(-90 42.4 105.4)">-</text>
<text x="42.4" y="123.1" transform="rotate(-90 42.4 123.1)">-</text>
<text x="42.4" y="141.2" transform="rotate(-90 42.4 141.2)">-</text>
<text x="42.4" y="159.1" transform="rotate(-90 42.4 159.1)">-</text>
</g>
<g font-size="3.4">
<text x="15.7" y="15.3">-</text>
<text x="281.7" y="16.7">-</text>
<text x="125.7" y="22.9">-U8</text>
<text x="39.9" y="34.9" transform="rotate(91 39.9 34.9)">H1</text>
<text x="53.3" y="39.8">ALARM SİRENİ</text>
<text x="193" y="40">NOZUL HAVA ÜFLEME VALFİ</text>
<text x="269.3" y="37.8" transform="rotate(-89 269.3 37.8)">Y6</text>
<text x="39.9" y="53.1" transform="rotate(91 39.9 53.1)">H2</text>
<text x="260" y="48.1" transform="rotate(-90 260 48.1)">A1</text>
<text x="270.7" y="48.2" transform="rotate(-90 270.7 48.2)">A2</text>
<text x="53.3" y="57.8">KONVEYÖR BUTON LAMBASI</text>
<text x="193" y="57">VAKUM MOTORU START</text>
<text x="269.9" y="57.8" transform="rotate(-90 269.9 57.8)">-K2</text>
<text x="39.9" y="71.2" transform="rotate(91 39.9 71.2)">H3</text>
<text x="260" y="66.6" transform="rotate(-90 260 66.6)">A1</text>
<text x="270.7" y="66.7" transform="rotate(-90 270.7 66.7)">A2</text>
<text x="53.3" y="75.9">MAKİNA BUTON LAMBASI</text>
<text x="193" y="76.2">ALARM LAMBASI (SARI)</text>
<text x="272.8" y="73.7" transform="rotate(-89 272.8 73.7)">H1</text>
<text x="40" y="86.5" transform="rotate(91 40 86.5)">Y1</text>
<text x="53.3" y="93.7">GİRİŞ KESİCİ VALFİ</text>
<text x="193" y="93.9">ALARM LAMBASI (KIRMIZI)</text>
<text x="272.8" y="90.8" transform="rotate(-89 272.8 90.8)">H1</text>
<text x="30.9" y="98.3" transform="rotate(90 30.9 98.3)">A2</text>
<text x="41.6" y="98.4" transform="rotate(90 41.6 98.4)">A1</text>
<text x="40" y="104.6" transform="rotate(91 40 104.6)">Y2</text>
<text x="53.3" y="111.5">ANA HAVA VALFİ</text>
<text x="193" y="112.1">ALARM LAMBASI (YEŞİL)</text>
<text x="272.8" y="109.1" transform="rotate(-89 272.8 109.1)">H1</text>
<text x="30.9" y="116.4" transform="rotate(90 30.9 116.4)">A2</text>
<text x="41.6" y="116.5" transform="rotate(90 41.6 116.5)">A1</text>
<text x="40" y="122.3" transform="rotate(91 40 122.3)">Y3</text>
<text x="53.3" y="129.5">ŞİŞE TUTMA VALFİ</text>
<text x="30.9" y="134.2" transform="rotate(90 30.9 134.2)">A2</text>
<text x="41.6" y="134.3" transform="rotate(90 41.6 134.3)">A1</text>
<text x="40" y="140.4" transform="rotate(91 40 140.4)">Y4</text>
<text x="53.3" y="147.6">ŞİŞE DÖNDÜRME VALFİ</text>
<text x="30.9" y="152.2" transform="rotate(90 30.9 152.2)">A2</text>
<text x="41.6" y="152.3" transform="rotate(90 41.6 152.3)">A1</text>
<text x="40" y="158.3" transform="rotate(91 40 158.3)">Y5</text>
<text x="53.3" y="166">NOZUL İLERİ GERİ VALFİ</text>
<text x="30.9" y="170.1" transform="rotate(90 30.9 170.1)">A2</text>
<text x="41.6" y="170.2" transform="rotate(90 41.6 170.2)">A1</text>
<text x="15.8" y="179.7">-</text>
<text x="281.7" y="179.5">-</text>
<text x="109.3" y="201.1">+L1</text>
<text x="214.8" y="199.4">Hüseyin DURAN</text>
</g>
<g font-size="2.7">
<text x="42" y="34" transform="rotate(-90 42 34)">-</text>
<text x="143.6" y="40.7">1</text>
<text x="151.2" y="40.7">9</text>
<text x="124.8" y="47.2" transform="rotate(-90 124.8 47.2)">-46</text>
<text x="173.1" y="47.3" transform="rotate(-90 173.1 47.3)">-50</text>
<text x="143.6" y="58.6">2</text>
<text x="151.2" y="58.6">10</text>
<text x="124.9" y="65.3" transform="rotate(-90 124.9 65.3)">-46</text>
<text x="143.6" y="76.6">3</text>
<text x="151.2" y="76.6">11</text>
<text x="124.9" y="83.1" transform="rotate(-90 124.9 83.1)">-47</text>
<text x="173.1" y="83.3" transform="rotate(-90 173.1 83.3)">-51</text>
<text x="143.6" y="94.5">4</text>
<text x="151.2" y="94.5">12</text>
<text x="124.9" y="101.4" transform="rotate(-90 124.9 101.4)">-47</text>
<text x="173.1" y="101.1" transform="rotate(-90 173.1 101.1)">-51</text>
<text x="143.6" y="112.5">5</text>
<text x="151.2" y="112.5">13</text>
<text x="125" y="119.3" transform="rotate(-90 125 119.3)">-48</text>
<text x="173.1" y="119.3" transform="rotate(-90 173.1 119.3)">-52</text>
<text x="143.6" y="130.4">6</text>
<text x="151.2" y="130.4">14</text>
<text x="124.8" y="137" transform="rotate(-90 124.8 137)">-48</text>
<text x="173.1" y="137.2" transform="rotate(-90 173.1 137.2)">-52</text>
<text x="143.6" y="148.4">7</text>
<text x="151.2" y="148.4">15</text>
<text x="124.9" y="155.1" transform="rotate(-90 124.9 155.1)">-49</text>
<text x="173.1" y="155.1" transform="rotate(-90 173.1 155.1)">-53</text>
<text x="143.6" y="166.4">8</text>
<text x="151.2" y="166.4">16</text>
<text x="125.1" y="173" transform="rotate(-90 125.1 173)">-49</text>
<text x="173" y="173" transform="rotate(-90 173 173)">-53</text>
<text x="4.9" y="202.8" transform="rotate(-90 4.9 202.8)">SOLIDWORKS Electrical</text>
<text x="191.6" y="201.5">No 4055</text>
<text x="241.2" y="201.3">E</text>
</g>
<g font-size="2.4">
<text x="277.2" y="183.8">REVISION</text>
<text x="193.4" y="191.3">0</text>
<text x="198.6" y="191.3">5.12.2022</text>
<text x="214" y="191.3">elektrik</text>
<text x="192" y="194.7">REV.</text>
<text x="202.7" y="194.7">DATE</text>
<text x="218.7" y="194.7">NAME</text>
<text x="242.1" y="194.7">CHANGES</text>
<text x="278" y="194.4">SCHEME</text>
<text x="9.2" y="200.9">CONTRACT:</text>
</g>
<g font-size="2.1">
<text x="17.1" y="21.2" transform="rotate(-90 17.1 21.2)">09-10</text>
<text x="139.9" y="22.7">2</text>
<text x="139.9" y="20.5">1</text>
<text x="154.5" y="20.5">9</text>
<text x="154.5" y="22.7">10</text>
<text x="283.1" y="21.3" transform="rotate(-90 283.1 21.3)">10-1</text>
<text x="139.9" y="29.9">5</text>
<text x="139.9" y="27.5">4</text>
<text x="139.9" y="25.1">3</text>
<text x="154.5" y="25.1">11</text>
<text x="154.5" y="27.5">12</text>
<text x="154.5" y="29.9">13</text>
<text x="15.4" y="35.4" transform="rotate(-90 15.4 35.4)">L1-2</text>
<text x="139.9" y="34.7">7</text>
<text x="139.9" y="32.3">6</text>
<text x="154.5" y="32.3">14</text>
<text x="154.5" y="34.7">15</text>
<text x="281.3" y="35.4" transform="rotate(-90 281.3 35.4)">L1-2</text>
<text x="137.2" y="40.1">-U14</text>
<text x="139.9" y="37.1">8</text>
<text x="153.9" y="41.7">-</text>
<text x="154.5" y="37.1">16</text>
<text x="141.6" y="48.8">-</text>
<text x="153.9" y="54.9">-</text>
<text x="141.6" y="66.7">-</text>
<text x="153.9" y="72.9">-</text>
<text x="141.6" y="84.7">-</text>
<text x="153.9" y="90.8">-</text>
<text x="141.6" y="102.6">-</text>
<text x="153.9" y="108.8">-</text>
<text x="141.6" y="120.6">-</text>
<text x="153.9" y="126.7">-</text>
<text x="141.6" y="138.5">-</text>
<text x="153.9" y="144.7">-</text>
<text x="141.6" y="156.5">-</text>
<text x="153.9" y="162.6">-</text>
<text x="17.1" y="177.7" transform="rotate(-90 17.1 177.7)">10-10</text>
<text x="141.6" y="174.5">-</text>
<text x="192" y="198">Chassis Number</text>
<text x="241.7" y="198.1">Electric Number</text>
</g>
<text font-size="1.9" x="93.6" y="199.2">LOCATION:</text>
<text font-size="1.4" x="7.9" y="205.2">Document realized with version :</text>
<text font-size="1.2" x="30.3" y="205.1">2019.0.4.18</text>
</svg>
